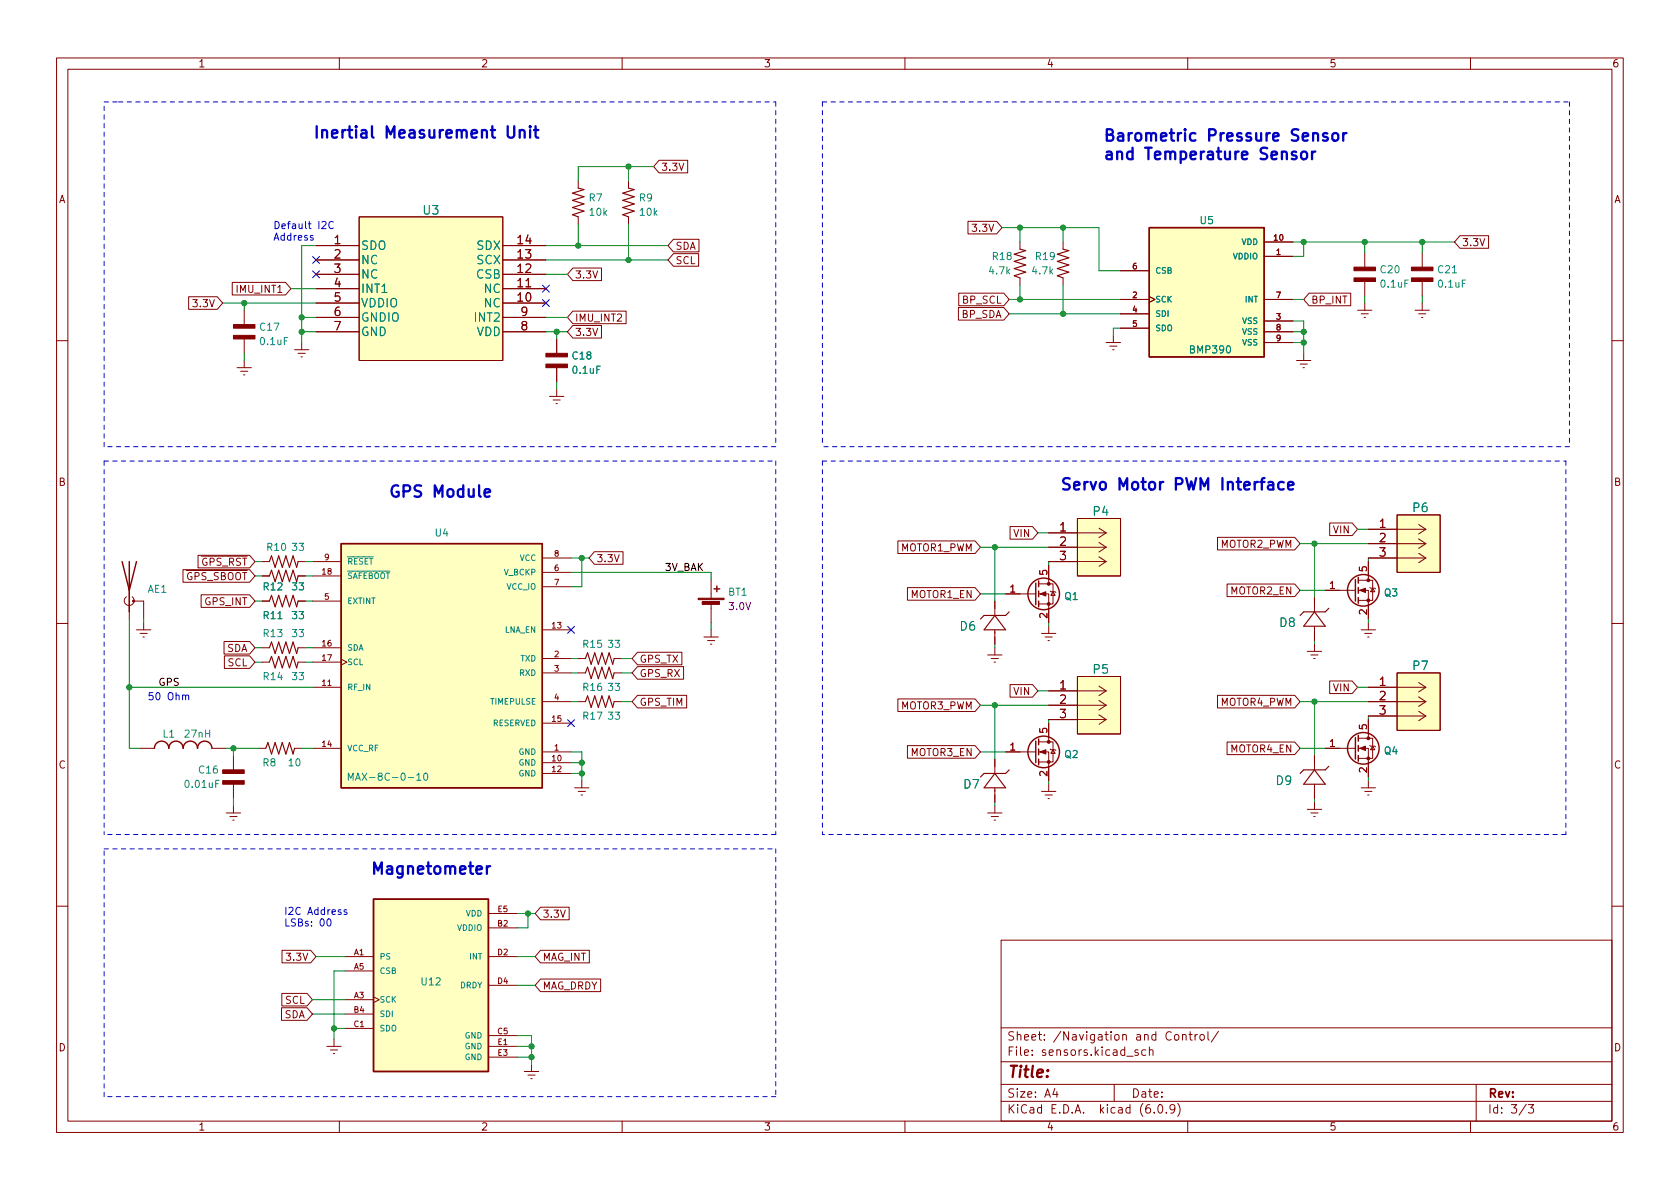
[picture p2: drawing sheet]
<svg xmlns="http://www.w3.org/2000/svg" width="297mm" height="210mm" viewBox="0 0 297 210" stroke-linecap="round" stroke-linejoin="round" font-family="sans-serif">
<g fill="none" stroke="#840000" stroke-width=".18">
<path d="M10 10.2h277v190.1h-277zM12 12.2h273v186.1h-273zM60 10.2v2M110 10.2v2M160 10.2v2M210 10.2v2M260 10.2v2M63.5 38.3h25.4v25.4h-25.4zM102.2 32v1.3M102.2 38.3v1.3M111.1 32v1.3M111.1 38.3v1.3"/>
<path d="M116.5 28.3h5.1v2.3h-5.1l-.9-1.1zM171.1 39.1h5.1l1 1.2-1 1.1h-5.1zM33.4 52.5h5l1 1.1-1 1.1h-5zM41.1 49.9h9.4l.9 1.1-.9 1.2h-9.4zM43.2 54.9v2.5M43.2 59.9v2.6M55.9 43.4h7.6M55.9 53.6h7.6M55.9 51h7.6M55.9 48.5h7.6M55.9 46h7.6M55.9 56.1h7.6"/>
<path d="M55.9 58.7h7.6M88.9 43.4h7.6M88.9 53.6h7.6M88.9 51h7.6M88.9 48.5h7.6M88.9 46h7.6M88.9 56.1h7.6M88.9 58.7h7.6M98.4 59.9v2.6M101.3 57.6h5v2.2h-5l-1-1.1zM101.3 55h9.4v2.2h-9.4l-1-1.1zM101.3 47.4h5v2.2h-5l-1-1.1z"/>
<path d="M119.1 44.9h4.4v2.2h-4.4l-1-1.1zM119.1 42.3h4.5v2.2h-4.5l-1-1.1zM169.5 54.4h8l.9 1.1-.9 1.1h-8zM169.5 51.8h8l.9 1.2-.9 1.1h-8zM180.3 42.8v1.3M180.3 49.1v1.3M188 42.8v1.3M188 49.1v1.3M196.8 59.3v1.3M198.1 53h5.1M198.1 55.5h5.1M198.1 58h5.1"/>
<path d="M198.1 47.9h5.1M203.2 52.4l1 .6-1 .5M223.5 58.7h5.1M223.5 45.3h5.1M223.5 42.8h5.1M223.5 53h5.1M223.5 56.8h5.1M231.5 51.8h7.3v2.3h-7.3l-1-1.1zM240 54.9h2.6M240.7 55.5h1.2M241.2 56.1h.2M241.3 44.7v2.5"/>
<path d="M241.3 49.8v2.5M241.3 53.6v1.3M250.2 54.9h2.5M250.8 55.5h1.3M251.3 56.1h.3M251.5 44.7v2.5M251.5 49.8v2.5M251.5 53.6v1.3M258.1 41.7h5.1v2.2h-5.1l-.9-1.1zM10 60.2h2M41.9 65h2.5M42.5 65.7h1.3"/>
<path d="M43.1 66.3h.2M43.2 63.7v1.3M52.1 61.8h2.5M52.7 62.5h1.3M53.2 63.1h.3M53.3 60.6v1.2M97.2 70.1h2.5M97.8 70.7h1.3M98.3 71.4h.3M98.4 65v2.6M98.4 68.8v1.3M195.6 60.6h2.5"/>
<path d="M196.2 61.2h1.3M196.7 61.8h.3M223.5 60.6h5.1M229.2 63.7h2.6M229.9 64.4h1.2M230.4 65h.2M230.5 62.5v1.2M285 60.2h2M35 98.2h9.1l1 1.1-1 1.1h-9.1zM46.4 99.3h1.2M52.7 99.3h1.3M55.2 99.3h5.1"/>
<path d="M95.9 98.7h5.1M105.1 97.6h5.1v2.2h-5.1l-1-1.1zM158.7 95.7h13.7l1 1.1-1 1.1h-13.7zM178.6 93.1h4l.9 1.1-.9 1.1h-4zM185.4 99.3h10.2M185.4 99.9v3.3M185.4 96.8h10.2M185.4 94.2h10.2M190.5 91.7h7.6v10.1h-7.6zM194.3 98.5l1.3 .8M194.3 95.9l1.3 .9M194.3 93.4l1.3 .8"/>
<path d="M195.6 99.3l-1.3 .8M195.6 96.8l-1.3 .8M195.6 94.2l-1.3 .9M215.3 95h13.6l1 1.1-1 1.1h-13.6zM235.1 92.5h4l.9 1.1-.9 1.1h-4zM241.9 99.3v3.3M241.9 98.7h10.2M241.9 96.1h10.2M241.9 93.6h10.2M247 91.1h7.6v10.1h-7.6zM250.8 97.8l1.3 .9M250.8 95.3l1.3 .8"/>
<path d="M250.8 92.8l1.3 .8M252.1 98.7l-1.3 .8M252.1 96.1l-1.3 .9M252.1 93.6l-1.3 .8M10 110.2h2M22.9 104.4v5.1M23.4 105.5a.85 .85 0 0 1 .1 1.3 .85 .85 0 0 1-1.3 0 .85 .85 0 0 1 .2-1.3M23.6 106.3h1.8v3.2M24.1 111.4h2.6M24.8 112h1.2M25.3 112.6h.2M25.4 110.1v1.3"/>
<path d="M32.4 100.7h11.7l1 1.1-1 1.2h-11.7zM35.6 105.2h8.5l1 1.1-1 1.1h-8.5zM39.6 113.4h4.5l1 1.1-1 1.2h-4.5zM39.7 116h4.4l1 1.1-1 1.1h-4.4zM46.4 114.5h1.2M46.4 101.8h1.2M46.4 106.3h1.2M46.4 117.1h1.2M52.7 114.5h1.3M52.7 101.8h1.3M52.7 106.3h1.3M52.7 117.1h1.3"/>
<path d="M55.2 114.5h5.1M55.2 101.8h5.1M55.2 106.3h5.1M55.2 117.1h5.1M60.3 116.6l1 .5-1 .5M95.9 111.4h5.1M95.9 119h5.1M95.9 116.5h5.1M95.9 101.2h5.1M95.9 103.8h5.1M102.2 119h1.3M102.2 116.5h1.3"/>
<path d="M108.6 119h1.3M108.6 116.5h1.3M112.7 115.3h7.9v2.3h-7.9l-.9-1.1zM112.7 117.9h8.2v2.2h-8.2l-.9-1.1zM124.5 112.6h2.5M125.1 113.3h1.3M125.6 113.9h.3M125.7 102.5v3.3M125.7 106.8v3.3M125.7 111.4v1.2M160.4 103.9h12l1 1.1-1 1.1h-12zM174.6 115.8h2.6"/>
<path d="M175.3 116.5h1.2M175.8 117.1h.2M175.9 106.3v2.5M175.9 111.4v2.5M175.9 114.5v1.3M177.8 105h5.3M183.6 105h1.8v5.1M183.6 103.2h2.6v3.6h-2.6M184.1 112h2.6M184.8 112.6h1.3M185.3 113.3h.2M185.4 110.7v1.3"/>
<path d="M185.7 104.5l.1 .1h.8l.1 .2M186.2 104.6l.4 .7h-.8zM190.5 119.6h7.6v10.2h-7.6zM217 103.3h11.9l1 1.1-1 1.1h-11.9zM231.1 115.2h2.6M231.8 115.8h1.2M232.3 116.5h.2M232.4 105.7v2.5M232.4 110.7v2.6M232.4 113.9v1.3M234.3 104.4h5.3M240.2 104.4h1.7v5.1"/>
<path d="M240.2 102.6h2.5v3.6h-2.5M240.7 111.4h2.5M241.3 112h1.3M241.8 112.6h.3M241.9 110.1v1.3M242.2 103.9l.1 .1h.8l.1 .1M242.7 104l.4 .6h-.8zM247 119h7.6v10.2h-7.6zM285 110.2h2M24.8 132.3h2.5M37.5 132.3h2.5M41.3 133.6v2.5"/>
<path d="M41.3 138.7v2.5M45.7 132.3h1.3M52.1 132.3h1.2M55.2 121.5h5.1M55.2 132.3h5.1M95.9 124.1h5.1M95.9 133h5.1M95.9 134.9h5.1M95.9 136.8h5.1M95.9 127.9h5.1M101.6 139.3h2.5M102.2 124.1h1.3"/>
<path d="M102.2 139.9h1.3M102.9 138v1.3M108.6 124.1h1.3M112.7 123h8.7v2.2h-8.7l-.9-1.1zM158.7 123.6h13.7l1 1.1-1 1.1h-13.7zM160.4 131.9h12l1 1.1-1 1.1h-12zM175.9 134.2v2.6M175.9 139.3v2.6M177.8 133h5.3M178.6 121.1h4l.9 1.1-.9 1.1h-4zM183.6 133h1.8v5M183.6 131.2h2.6v3.5h-2.6"/>
<path d="M184.1 139.9h2.6M185.4 127.2h10.2M185.4 124.7h10.2M185.4 122.2h10.2M185.4 127.9v3.3M185.4 138.7v1.2M185.7 132.5l.1 .1h.8l.1 .1M186.2 132.6l.4 .6h-.8zM194.3 126.4l1.3 .8M194.3 123.9l1.3 .8M194.3 121.3l1.3 .9M195.6 127.2l-1.3 .9"/>
<path d="M195.6 124.7l-1.3 .8M195.6 122.2l-1.3 .8M215.3 123h13.6l1 1.1-1 1.1h-13.6zM217 131.2h11.9l1 1.1-1 1.1h-11.9zM232.4 133.6v2.5M232.4 138.7v2.5M234.3 132.3h5.3M235.1 120.4h4l.9 1.1-.9 1.1h-4zM240.2 132.3h1.7v5.1M240.2 130.6h2.5v3.5h-2.5M240.7 139.3h2.5M241.3 139.9h1.3"/>
<path d="M241.9 127.2v3.4M241.9 138v1.3M241.9 126.6h10.2M241.9 124.1h10.2M241.9 121.5h10.2M242.2 131.8l.1 .1h.8l.1 .2M242.7 131.9l.4 .7h-.8zM250.8 125.8l1.3 .8M250.8 123.2l1.3 .9M250.8 120.7l1.3 .8M252.1 126.6l-1.3 .9M252.1 124.1l-1.3 .8"/>
<path d="M252.1 121.5l-1.3 .9M40 143.8h2.5M40.6 144.4h1.3M41.1 145h.3M41.3 142.5v1.3M102.7 140.6h.3M174.6 143.8h2.6M175.3 144.4h1.2M175.8 145h.2M175.9 142.5v1.3M184.8 140.6h1.3M185.3 141.2h.2"/>
<path d="M231.1 143.1h2.6M231.8 143.8h1.2M232.3 144.4h.2M232.4 141.9v1.2M241.8 140.6h.3M10 160.2h2M49.8 178.2h4.5l.9 1.1-.9 1.1h-4.5zM49.8 175.7h4.5l.9 1.1-.9 1.1h-4.5zM49.9 168h5l1 1.2-1 1.1h-5zM61 169.2h5M61 176.8h5M61 171.7h5"/>
<path d="M61 179.3h5M66 176.3l1.1 .5-1.1 .5M86.4 169.2h5M86.4 164.1h5M86.4 174.2h5M86.4 161.5h5M95.6 168h8.6v2.3h-8.6l-1-1.1zM95.6 160.4h5v2.2h-5l-1-1.1zM95.6 173.1h10.6v2.2h-10.6l-1-1.1zM177 166.3h108v32h-108zM285 160.2h2M57.8 185h2.5"/>
<path d="M58.4 185.7h1.3M58.9 186.3h.3M59.1 183.8v1.2M60 198.3v2M61 181.9h5M86.4 185h5M86.4 183.1h5M86.4 186.9h5M92.7 189.5h2.5M93.3 190.1h1.3M93.9 190.7h.2M94 188.2v1.3"/>
<path d="M110 198.3v2M160 198.3v2M177 194.8h108M177 191.8h108M177 187.8h108M177 181.8h108M186.5 192.5l-.4 1h1M186.9 193v1M197 191.8v3M199.2 186.8h1.2M201.2 185.7l-.3-.1-.3 .2 .1 .3 .5 .1v.4h-.6M202.6 185.7l-.5-.1-.2 .3v.4l.1 .3h.6"/>
<path d="M203.2 185.8l.2-.2 .4 .1 .1 .9M203.2 185.1v1.5M204.1 196.7v.1M204.9 195.4l.2-.1a.81 .81 0 0 1 .6 .7 .81 .81 0 0 1-.3 .8h-.2a.81 .81 0 0 1-.6-.6 .81 .81 0 0 1 .3-.8zM206.2 196.7v.1M207.7 196l-.3 .3h-.3l-.2-.3 .1-.6 .4-.1 .2 .2a.99 .99 0 0 1-.3 1.3h-.3M207.7 183.1l.2-.2 .5 .2v.5l-.1 .3h-.4l-.2-.1zM208.2 195.1a1.72 1.72 0 0 1 0 2.3M209.1 183.1l.2-.2 .3 .1 .1 .9M209.1 182.9v1M210 198.3v2M210.2 182.9h.6"/>
<path d="M210.4 182.4v1.3l.4 .2M211.3 182.9v1M211.7 182.9l-.3 .1-.1 .2M212.3 183l.3-.1 .3 .3v.4l-.3 .3h-.3l-.2-.3v-.4zM213.6 182.4v1.3l.2 .2M215.4 182.4l-1.3 1.9M260 198.3v2M261 191.8v6.5M269.9 195.3l-1.3 1.9M270.2 195.3h1l-.6 .6 .5 .1v.7l-.2 .1h-.5l-.2-.1"/>
</g>
<g fill="none" stroke="#840000" stroke-width=".2">
<path d="M102.2 33.3l1.1 .2-2.1 .7 2.1 .6-2.1 .6 2.1 .7-2.1 .6 2.1 .6-2.1 .7 1 .3M111.1 33.3l1 .2-2 .7 2 .6-2 .6 2 .7-2 .6 2 .6-2 .7 1 .3M180.3 44.1l1.1 .2-2.1 .7 2.1 .6-2.1 .6 2.1 .7-2.1 .6 2.1 .6-2.1 .7 1 .3M188 44.1l1 .2-2.1 .7 2.1 .6-2.1 .6 2.1 .7-2.1 .6 2.1 .6-2.1 .7 1.1 .3M47.6 99.3l.4-1 .6 2 .7-2 .6 2 .6-2 .7 2 .6-2 .7 2 .2-1M47.6 114.5l.4-1 .6 2.1 .7-2.1 .6 2.1 .6-2.1 .7 2.1 .6-2.1 .7 2.1 .2-1.1M47.6 106.3l.4-1 .6 2 .7-2 .6 2 .6-2 .7 2 .6-2 .7 2 .2-1M47.6 101.8l.4-1 .6 2.1 .7-2.1 .6 2.1 .6-2.1 .7 2.1 .6-2.1 .7 2.1 .2-1.1M47.6 117.1l.4-1 .6 2 .7-2 .6 2 .6-2 .7 2 .6-2 .7 2 .2-1M103.5 119l.4-1 .6 2 .7-2 .6 2 .6-2 .7 2 .6-2 .6 2 .3-1M103.5 116.5l.4-1.1 .6 2.1 .7-2.1 .6 2.1 .6-2.1 .7 2.1 .6-2.1 .6 2.1 .3-1M175.9 108.8l1.9 2.6h-3.8z"/>
<path d="M178.4 108.2l-.6 .6h-3.8l-.6 .7M232.4 108.2l1.9 2.5h-3.8zM234.9 107.6l-.6 .6h-3.8l-.6 .6M47 132.3l.4-1 .6 2 .6-2 .7 2 .6-2 .6 2 .7-2 .6 2 .3-1M103.5 124.1l.4-1 .6 2 .7-2 .6 2 .6-2 .7 2 .6-2 .6 2 .3-1M175.9 136.8l1.9 2.5h-3.8zM178.4 136.1l-.6 .7h-3.8l-.6 .6M232.4 136.1l1.9 2.6h-3.8zM234.9 135.5l-.6 .6h-3.8l-.6 .7"/>
</g>
<g fill="none" stroke="#840000" stroke-width=".25">
<path d="M203.2 40.3h20.3v22.8h-20.3zM21.6 99.3l1.3 5.1 1.2-5.1M22.9 99.3v8.9M60.3 96.1h35.6v43.2h-35.6zM126.2 104.1h1.1M126.7 103.6v1M183.1 103.1v3.8M183.6 102.7v1.1M183.6 104.5v1M183.6 106.3v1M239.6 102.5v3.8M240.2 102.1v1"/>
<path d="M240.2 103.9v1M240.2 105.7v1M27.3 132.3a1.27 1.27 0 0 1 1.3-1.2 1.27 1.27 0 0 1 1.2 1.2 1.27 1.27 0 0 1 1.3-1.2 1.27 1.27 0 0 1 1.3 1.2 1.27 1.27 0 0 1 1.3-1.2 1.27 1.27 0 0 1 1.2 1.2 1.27 1.27 0 0 1 1.3-1.2 1.27 1.27 0 0 1 1.3 1.2M183.1 131.1v3.8M183.6 130.7v1M183.6 132.5v1M183.6 134.2v1M239.6 130.4v3.8M240.2 130v1.1M240.2 131.8v1M240.2 133.6v1M66 159h20.4v30.5h-20.4z"/>
<circle cx="184.5" cy="105" r="2.79"/>
<circle cx="241" cy="104.4" r="2.79"/>
<circle cx="184.5" cy="133" r="2.79"/>
<circle cx="241" cy="132.3" r="2.79"/>
</g>
<g fill="#840000" stroke="#840000" stroke-width=".18">
<path d="M240.4 104.4l1-.4v.8z"/>
<path d="M39.4 138h3.8v.7h-3.8z"/>
<path d="M39.4 136.1h3.8v.7h-3.8z"/>
<path d="M41.3 59.3h3.8v.6h-3.8z"/>
<path d="M41.3 57.4h3.8v.6h-3.8z"/>
<path d="M96.5 64.4h3.8v.6h-3.8z"/>
<path d="M96.5 62.5h3.8v.6h-3.8z"/>
<path d="M123.4 105.8h4.6v.2h-4.6z"/>
<path d="M124.2 106.4h3v.5h-3z"/>
<path d="M183.9 133l1-.4v.7z"/>
<path d="M183.9 105l1-.4v.8z"/>
<path d="M249.6 49.1h3.8v.7h-3.8z"/>
<path d="M249.6 47.2h3.8v.7h-3.8z"/>
<path d="M239.4 49.1h3.8v.7h-3.8z"/>
<path d="M239.4 47.2h3.8v.7h-3.8z"/>
<path d="M240.4 132.3l1-.4v.8z"/>
<circle cx="241.9" cy="106.2" r=".25"/>
<circle cx="241.9" cy="102.6" r=".25"/>
<circle cx="185.4" cy="134.7" r=".25"/>
<circle cx="185.4" cy="131.2" r=".25"/>
<circle cx="185.4" cy="106.8" r=".25"/>
<circle cx="185.4" cy="103.2" r=".25"/>
<circle cx="23.6" cy="106.3" r=".18"/>
<circle cx="241.9" cy="134.1" r=".25"/>
<circle cx="241.9" cy="130.6" r=".25"/>
</g>
<g fill="#ffffc2" stroke="#ffffc2" stroke-width=".18">
<path d="M247 119h7.6v10.2h-7.6z"/>
<path d="M247 91.1h7.6v10.1h-7.6z"/>
<path d="M63.5 38.3h25.4v25.4h-25.4z"/>
<path d="M60.3 96.1h35.6v43.2h-35.6z"/>
<path d="M190.5 119.6h7.6v10.2h-7.6z"/>
<path d="M190.5 91.7h7.6v10.1h-7.6z"/>
<path d="M203.2 40.3h20.3v22.8h-20.3z"/>
<path d="M66 159h20.4v30.5h-20.4z"/>
</g>
<path d="M61.6 138v-1.3l.4 .9 .4-.9v1.3M75 136.8l.2-.1a.68 .68 0 0 1 .4 .6 .68 .68 0 0 1-.4 .7l-.2-.1-.1-.4z" fill="none" stroke="#008484" stroke-width=".18"/>
<g fill="none" stroke="#0000c2" stroke-width=".41">
<path d="M89.8 22.3v1.7l.3 .3h.4l.4-.3v-1.7M91.9 23.2a.5 .5 0 0 1 .9 .1v1M91.9 23v1.3M93.7 22.3l-.1 .1 .1 .1 .1-.1-.1-.1v.2M93.7 23v1.3M94.4 23h.8M94.7 22.3v1.8l.1 .2h.4M229.2 26.9l-.5-.1-.3 .3 .1 .3 .7 .2 .1 .2-.1 .3-.2 .1-.6-.1M230.2 26.9a.55 .55 0 0 1 .9 .3v.6a.55 .55 0 0 1-.5 .4 .55 .55 0 0 1-.6-.4v-.6zM232 26.8v1.4M232.6 26.8a.52 .52 0 0 0-.6 .4M234.7 23.6l-.5-.1-.3 .3 .1 .3 .7 .2 .1 .2-.1 .3-.2 .1-.6-.1"/>
<path d="M235.7 23.7a.55 .55 0 0 1 .5-.2 .55 .55 0 0 1 .4 .4v.6a.55 .55 0 0 1-.5 .4 .55 .55 0 0 1-.5-.4zM237.5 23.5v1.4M238.1 23.5a.52 .52 0 0 0-.6 .4M85.7 87.2l.9-.2v-.4l-.6-.1-.3 .3 .1 1h.2h.6M224.3 85.3l.2-.1 .5 .1 .1 1.3M225.1 85.7l-.6 .1a.4 .4 0 0 0-.3 .4 .4 .4 0 0 0 .3 .4l.6-.1M227 85.3l-.6-.1-.4 .4v.6l.2 .3 .2 .1 .6-.1M227.7 85.9l1-.2-.1-.4-.6-.1-.3 .3 .1 1 .2 .1 .6-.1M86.1 153.2v1.3M86.7 153.2a.52 .52 0 0 0-.6 .4"/>
</g>
<path d="M58.9 39.3a.6 .6 0 0 0-.8 .4 .6 .6 0 0 0 .6 .7l.2-.1M55.4 41.7l-.4-.1-.1 .2v.2l.5 .1v.3h-.5M32.8 123.1l.2-.2 .3 .1 .1 .8M58 162.5h.1a.68 .68 0 0 1 .4 .6 .68 .68 0 0 1-.4 .7 .84 .84 0 0 1-.1-1.3zM61.3 160.9h-.3l-.2 .1 .1 .2 .4 .1v.4h-.5" fill="none" stroke="#0000c2" stroke-width=".18"/>
<g fill="none" stroke="#0000c2" stroke-width=".18" stroke-dasharray=".8 .8">
<path d="M18.4 18h2.6M21 18h116.2M137.2 18v61M145.4 18h132.1M145.4 18v61M277.5 18v61M18.4 79v-61M137.2 79h-118.8M277.5 79h-132.1M18.4 81.5v66.1M18.4 81.5h118.8M137.2 81.5v66.1"/>
<path d="M145.4 81.5v66.1M145.4 81.5h131.5M276.9 81.5v66.1M18.4 150.1h118.8M137.2 150.1v43.8M137.2 147.6h-118.8M276.9 147.6h-131.5M18.4 193.9v-43.8M137.2 193.9h-118.8"/>
</g>
<g fill="none" stroke="#008400" stroke-width=".18">
<path d="M102.2 39.6v3.8M111.1 29.5v2.5M111.1 39.6v6.4M115.6 29.5h-13.4v2.5M39.4 53.6h16.5M43.2 53.6v1.3M51.4 51h4.5M53.3 56.1h2.6M53.3 58.7h2.6M55.9 43.4h-2.6v17.2M96.5 56.1h3.8M96.5 58.7h3.8"/>
<path d="M96.5 48.5h3.8M96.5 43.4h21.6M96.5 46h21.6M98.4 58.7v1.2M177.2 40.3h17.1v7.6h3.8M178.4 53h19.7M178.4 55.5h19.7M180.3 40.3v2.5M180.3 50.4v2.6M188 40.3v2.5M188 50.4v5.1M198.1 58h-1.3v1.3"/>
<path d="M228.6 56.8h1.9v5.7M228.6 42.8h28.6M228.6 53h1.9M228.6 58.7h1.9M230.5 42.8v2.5h-1.9M241.3 42.8v1.9M241.3 52.3v1.3M251.5 42.8v1.9M251.5 52.3v1.3M43.2 62.5v1.2M98.4 67.6v1.2M228.6 60.6h1.9"/>
<path d="M45.1 99.3h1.3M54 99.3h1.2M101 98.7h3.1M102.9 98.7v5.1h-1.9M173.4 96.8h12M175.9 96.8v9.5M183.5 94.2h1.9M185.4 99.3v.6M229.9 96.1h12M232.4 96.1v9.6M240 93.6h1.9M241.9 98.7v.6"/>
<path d="M22.9 109.5v22.8h1.9M25.4 109.5v.6M45.1 106.3h1.3M45.1 101.8h1.3M45.1 117.1h1.3M45.1 114.5h1.3M54 106.3h1.2M54 101.8h1.2M54 117.1h1.2M54 114.5h1.2M101 116.5h1.2M101 119h1.2"/>
<path d="M101 101.2h24.7v1.3M109.9 116.5h1.9M109.9 119h1.9M125.7 110.1v1.3M173.4 105h4.4M175.9 113.9v.6M185.4 110.1v.6M229.9 104.4h4.4M232.4 113.3v.6M241.9 109.5v.6M22.9 121.5h32.3M40 132.3h5.7"/>
<path d="M41.3 132.3v1.3M53.3 132.3h1.9M101 133h1.9v5M101 124.1h1.2M101 134.9h1.9M101 136.8h1.9M109.9 124.1h1.9M173.4 124.7h12M173.4 133h4.4M175.9 124.7v9.5M183.5 122.2h1.9M185.4 127.2v.7"/>
<path d="M185.4 138v.7M229.9 124.1h12M229.9 132.3h4.4M232.4 124.1v9.5M240 121.5h1.9M241.9 126.6v.6M241.9 137.4v.6M41.3 141.2v1.3M175.9 141.9v.6M232.4 141.2v.7M55.2 179.3h5.8M55.2 176.8h5.8"/>
<path d="M55.9 169.2h5.1M61 171.7h-1.9v12.1M91.4 161.5h3.2M91.4 169.2h3.2M91.4 174.2h3.2M93.3 161.5v2.6h-1.9M59.1 181.9h1.9M91.4 183.1h2.6v5.1M91.4 186.9h2.6M91.4 185h2.6"/>
</g>
<path d="M55.3 45.4l1.2 1.2M55.3 47.9l1.2 1.2M56.5 45.4l-1.2 1.2M56.5 47.9l-1.2 1.2M95.9 53l1.2 1.2M95.9 50.4l1.2 1.3M97.1 53l-1.2 1.2M97.1 50.4l-1.2 1.3M100.4 110.8l1.2 1.2M101.6 110.8l-1.2 1.2M100.4 127.3l1.2 1.2M101.6 127.3l-1.2 1.2" fill="none" stroke="#000084" stroke-width=".18"/>
<g fill="#008400" stroke="#008400" stroke-width=".18">
<circle cx="94" cy="186.9" r=".46"/>
<circle cx="94" cy="185" r=".46"/>
<circle cx="93.3" cy="161.5" r=".46"/>
<circle cx="59.1" cy="181.9" r=".46"/>
<circle cx="102.9" cy="98.7" r=".46"/>
<circle cx="43.2" cy="53.6" r=".46"/>
<circle cx="53.3" cy="58.7" r=".46"/>
<circle cx="102.9" cy="134.9" r=".46"/>
<circle cx="102.9" cy="136.8" r=".46"/>
<circle cx="98.4" cy="58.7" r=".46"/>
<circle cx="102.2" cy="43.4" r=".46"/>
<circle cx="53.3" cy="56.1" r=".46"/>
<circle cx="22.9" cy="121.5" r=".46"/>
<circle cx="41.3" cy="132.3" r=".46"/>
<circle cx="111.1" cy="29.5" r=".46"/>
<circle cx="188" cy="40.3" r=".46"/>
<circle cx="180.3" cy="40.3" r=".46"/>
<circle cx="188" cy="55.5" r=".46"/>
<circle cx="111.1" cy="46" r=".46"/>
<circle cx="180.3" cy="53" r=".46"/>
<circle cx="232.4" cy="124.1" r=".46"/>
<circle cx="175.9" cy="96.8" r=".46"/>
<circle cx="175.9" cy="124.7" r=".46"/>
<circle cx="230.5" cy="60.6" r=".46"/>
<circle cx="230.5" cy="58.7" r=".46"/>
<circle cx="241.3" cy="42.8" r=".46"/>
<circle cx="251.5" cy="42.8" r=".46"/>
<circle cx="230.5" cy="42.8" r=".46"/>
<circle cx="232.4" cy="96.1" r=".46"/>
</g>
<g font-size="2.8" fill="#0000c2">
<text x="55.2" y="24.4">Inertial Measurement Unit</text>
<text x="194.9" y="25">Barometric Pressure Sensor</text>
<text x="194.9" y="28.3">and Temperature Sensor</text>
<text x="68.6" y="87.9">GPS Module</text>
<text x="187.3" y="86.7">Servo Motor PWM Interface</text>
<text x="65.4" y="154.6">Magnetometer</text>
</g>
<text font-size="2.8" fill="#840000" x="178" y="190.6">Title:</text>
<g font-size="2.1" fill="#008484">
<text x="74.8" y="37.9">U3</text>
<text x="63.8" y="44.2">SDO</text>
<text x="63.8" y="46.7">NC</text>
<text x="84.4" y="46.7">SCX</text>
<text x="84.4" y="44.2">SDX</text>
<text x="63.8" y="49.3">NC</text>
<text x="63.8" y="51.8">INT1</text>
<text x="84.2" y="49.3">CSB</text>
<text x="85.6" y="51.8">NC</text>
<text x="63.8" y="54.3">VDDIO</text>
<text x="63.8" y="56.9">GNDIO</text>
<text x="63.8" y="59.4">GND</text>
<text x="84.1" y="56.9">INT2</text>
<text x="84.2" y="59.4">VDD</text>
<text x="85.6" y="54.3">NC</text>
<text x="193.3" y="91.2">P4</text>
<text x="249.8" y="90.5">P6</text>
<text x="169.8" y="111.5">D6</text>
<text x="226.3" y="110.9">D8</text>
<text x="193.3" y="119.1">P5</text>
<text x="249.8" y="118.5">P7</text>
<text x="170.4" y="139.4">D7</text>
<text x="225.7" y="138.8">D9</text>
</g>
<g font-size="2.1" fill="#840000">
<text x="59.1" y="43.2">1</text>
<text x="59.1" y="45.7">2</text>
<text x="91.5" y="45.7">13</text>
<text x="91.5" y="43.2">14</text>
<text x="59.1" y="48.3">3</text>
<text x="59.1" y="50.8">4</text>
<text x="59.1" y="53.3">5</text>
<text x="91.5" y="53.3">10</text>
<text x="91.5" y="50.8">11</text>
<text x="91.5" y="48.3">12</text>
<text x="59.1" y="55.9">6</text>
<text x="59.1" y="58.4">7</text>
<text x="92.1" y="58.4">8</text>
<text x="92.1" y="55.9">9</text>
<text x="187.4" y="94">1</text>
<text x="243.9" y="93.3">1</text>
<text x="243.9" y="95.9">2</text>
<text x="187.4" y="96.5">2</text>
<text x="187.4" y="99.1">3</text>
<text x="243.9" y="98.4">3</text>
<text x="187.4" y="121.9">1</text>
<text x="187.4" y="124.5">2</text>
<text x="243.9" y="121.3">1</text>
<text x="243.9" y="123.8">2</text>
<text x="187.4" y="127">3</text>
<text x="243.9" y="126.4">3</text>
<text x="178" y="184">Sheet: /Navigation and Control/</text>
<text x="178" y="186.7">File: sensors.kicad_sch</text>
<text x="178" y="196.9">KiCad E.D.A. kicad (6.0.9)</text>
<text x="178" y="194.1">Size: A4</text>
<text x="200" y="194.1">Date:</text>
<text x="263" y="194.1">Rev:</text>
<text x="263" y="196.9">Id: 3/3</text>
</g>
<g font-size="1.8" fill="#840000">
<text x="35" y="11.9">1</text>
<text x="85" y="11.9">2</text>
<text x="135" y="11.9">3</text>
<text x="185" y="11.9">4</text>
<text x="235" y="11.9">5</text>
<text x="285" y="11.9">6</text>
<text x="10.3" y="35.9">A</text>
<text x="116.8" y="30.2">3.3V</text>
<text x="285.3" y="35.9">A</text>
<text x="172.3" y="41">3.3V</text>
<text x="119.4" y="46.7">SCL</text>
<text x="119.4" y="44.2">SDA</text>
<text x="258.4" y="43.5">3.3V</text>
<text x="42.1" y="51.8">IMU_INT1</text>
<text x="101.6" y="49.2">3.3V</text>
<text x="170.2" y="53.7">BP_SCL</text>
<text x="231.8" y="53.7">BP_INT</text>
<text x="34.5" y="54.3">3.3V</text>
<text x="101.6" y="59.4">3.3V</text>
<text x="101.6" y="56.9">IMU_INT2</text>
<text x="170" y="56.2">BP_SDA</text>
<text x="10.3" y="85.9">B</text>
<text x="285.3" y="85.9">B</text>
<text x="179.3" y="95">VIN</text>
<text x="235.8" y="94.3">VIN</text>
<text x="34.2" y="100">~{GPS_RST}</text>
<text x="105.4" y="99.4">3.3V</text>
<text x="159.2" y="97.5">MOTOR1_PWM</text>
<text x="185.2" y="101.7" transform="rotate(-90 185.2 101.7)">5</text>
<text x="215.7" y="96.9">MOTOR2_PWM</text>
<text x="241.7" y="101.1" transform="rotate(-90 241.7 101.1)">5</text>
<text x="31.4" y="102.6">~{GPS_SBOOT}</text>
<text x="36.2" y="107">GPS_INT</text>
<text x="161.1" y="105.7">MOTOR1_EN</text>
<text x="178.6" y="104.8">1</text>
<text x="217.6" y="105.1">MOTOR2_EN</text>
<text x="235.1" y="104.1">1</text>
<text x="185.2" y="109.3" transform="rotate(-90 185.2 109.3)">2</text>
<text x="241.7" y="108.7" transform="rotate(-90 241.7 108.7)">2</text>
<text x="40.1" y="115.3">SDA</text>
<text x="40.3" y="117.8">SCL</text>
<text x="113" y="117.2">GPS_TX</text>
<text x="113" y="119.7">GPS_RX</text>
<text x="113" y="124.8">GPS_TIM</text>
<text x="159.2" y="125.4">MOTOR3_PWM</text>
<text x="179.3" y="122.9">VIN</text>
<text x="215.7" y="124.8">MOTOR4_PWM</text>
<text x="235.8" y="122.3">VIN</text>
<text x="185.2" y="129.6" transform="rotate(-90 185.2 129.6)">5</text>
<text x="241.7" y="129" transform="rotate(-90 241.7 129)">5</text>
<text x="10.3" y="135.9">C</text>
<text x="161.1" y="133.7">MOTOR3_EN</text>
<text x="178.6" y="132.7">1</text>
<text x="185.2" y="137.3" transform="rotate(-90 185.2 137.3)">2</text>
<text x="217.6" y="133.1">MOTOR4_EN</text>
<text x="235.1" y="132.1">1</text>
<text x="241.7" y="136.6" transform="rotate(-90 241.7 136.6)">2</text>
<text x="285.3" y="135.9">C</text>
<text x="95.9" y="162.3">3.3V</text>
<text x="51" y="169.9">3.3V</text>
<text x="95.9" y="169.9">MAG_INT</text>
<text x="50.4" y="177.5">SCL</text>
<text x="95.9" y="175">MAG_DRDY</text>
<text x="10.3" y="185.9">D</text>
<text x="50.2" y="180">SDA</text>
<text x="285.3" y="185.9">D</text>
<text x="35" y="199.9">1</text>
<text x="85" y="199.9">2</text>
<text x="135" y="199.9">3</text>
<text x="185" y="199.9">4</text>
<text x="235" y="199.9">5</text>
<text x="285" y="199.9">6</text>
</g>
<g font-size="1.8" fill="#008484">
<text x="104.2" y="35.6">R7</text>
<text x="113.1" y="35.6">R9</text>
<text x="104.3" y="38.1">10k</text>
<text x="113.2" y="38.1">10k</text>
<text x="212.2" y="39.6">U5</text>
<text x="175.6" y="46">R18</text>
<text x="183.2" y="46">R19</text>
<text x="175" y="48.5">4.7k</text>
<text x="182.6" y="48.5">4.7k</text>
<text x="244.1" y="48.3">C20</text>
<text x="244.2" y="50.8">0.1uF</text>
<text x="254.3" y="48.3">C21</text>
<text x="254.4" y="50.8">0.1uF</text>
<text x="46" y="58.5">C17</text>
<text x="46.1" y="61">0.1uF</text>
<text x="101.3" y="63.5">C18</text>
<text x="210.6" y="62.5">BMP390</text>
<text x="101.4" y="66.1">0.1uF</text>
<text x="77" y="94.9">U4</text>
<text x="47.3" y="97.4">R10</text>
<text x="51.7" y="97.4">33</text>
<text x="26.1" y="104.8">AE1</text>
<text x="46.6" y="104.4">R12</text>
<text x="51.7" y="104.4">33</text>
<text x="128.8" y="105.3">BT1</text>
<text x="188.3" y="106.1">Q1</text>
<text x="244.8" y="105.5">Q3</text>
<text x="46.6" y="112.6">R13</text>
<text x="46.6" y="109.5">R11</text>
<text x="51.7" y="112.6">33</text>
<text x="51.7" y="109.5">33</text>
<text x="103.2" y="114.5">R15</text>
<text x="107.6" y="114.5">33</text>
<text x="46.6" y="120.3">R14</text>
<text x="51.7" y="120.3">33</text>
<text x="103.2" y="122.2">R16</text>
<text x="107.6" y="122.2">33</text>
<text x="28.8" y="130.4">L1</text>
<text x="32.8" y="130.4">27nH</text>
<text x="103.2" y="127.2">R17</text>
<text x="107.6" y="127.2">33</text>
<text x="35.2" y="136.8">C16</text>
<text x="46.5" y="135.5">R8</text>
<text x="51.1" y="135.5">10</text>
<text x="188.3" y="134">Q2</text>
<text x="244.8" y="133.4">Q4</text>
<text x="32.9" y="139.3">0.01uF</text>
<text x="63.1" y="138">MAX-8C-0-10</text>
<text x="74.6" y="174.2">U12</text>
</g>
<g font-size="1.8" fill="#0000c2">
<text x="48.3" y="40.5">Default I2C</text>
<text x="48.3" y="42.5">Address</text>
<text x="26" y="123.8">50 Ohm</text>
<text x="50.2" y="161.8">I2C Address</text>
<text x="50.2" y="163.8">LSBs: 00</text>
</g>
<g font-size="1.8">
<text x="117.5" y="101">3V_BAK</text>
<text x="27.9" y="121.3">GPS</text>
</g>
<text font-size="1.8" fill="#840084" x="129" y="107.9">3.0V</text>
<g font-size="1.4" fill="#840000">
<text x="200.3" y="47.6">6</text>
<text x="225.3" y="42.5">10</text>
<text x="225.7" y="45.1">1</text>
<text x="200.3" y="52.7">2</text>
<text x="225.7" y="52.7">7</text>
<text x="200.3" y="55.2">4</text>
<text x="200.3" y="57.8">5</text>
<text x="225.7" y="56.5">3</text>
<text x="225.7" y="58.4">8</text>
<text x="225.7" y="60.3">9</text>
<text x="57" y="101.6">18</text>
<text x="57.4" y="99.1">9</text>
<text x="98" y="101">6</text>
<text x="98" y="98.4">8</text>
<text x="57.4" y="106">5</text>
<text x="98" y="103.5">7</text>
<text x="97.6" y="111.1">13</text>
<text x="57" y="114.3">16</text>
<text x="57" y="116.8">17</text>
<text x="98" y="116.2">2</text>
<text x="98" y="118.7">3</text>
<text x="57" y="121.3">11</text>
<text x="98" y="123.8">4</text>
<text x="97.6" y="127.6">15</text>
<text x="57" y="132.1">14</text>
<text x="97.6" y="134.6">10</text>
<text x="97.6" y="136.5">12</text>
<text x="98" y="132.7">1</text>
<text x="88" y="161.3">E5</text>
<text x="88" y="163.8">B2</text>
<text x="62.6" y="168.9">A1</text>
<text x="62.6" y="171.4">A5</text>
<text x="88" y="168.9">D2</text>
<text x="88" y="174">D4</text>
<text x="62.6" y="176.5">A3</text>
<text x="62.6" y="179.1">B4</text>
<text x="62.6" y="181.6">C1</text>
<text x="88" y="182.9">C5</text>
<text x="88" y="184.8">E1</text>
<text x="88" y="186.7">E3</text>
</g>
<g font-size="1.4" fill="#008484">
<text x="218" y="45.8">VDDIO</text>
<text x="219.5" y="43.3">VDD</text>
<text x="204.2" y="53.5">SCK</text>
<text x="204.2" y="48.4">CSB</text>
<text x="220.2" y="53.5">INT</text>
<text x="204.2" y="56">SDI</text>
<text x="204.2" y="58.5">SDO</text>
<text x="219.7" y="57.3">VSS</text>
<text x="219.7" y="59.2">VSS</text>
<text x="219.7" y="61.1">VSS</text>
<text x="61.3" y="99.8">~{RESET}</text>
<text x="89.1" y="101.7">V_BCKP</text>
<text x="91.9" y="99.2">VCC</text>
<text x="61.3" y="102.4">~{SAFEBOOT}</text>
<text x="61.3" y="106.8">EXTINT</text>
<text x="89.6" y="104.3">VCC_IO</text>
<text x="89.2" y="111.9">LNA_EN</text>
<text x="61.3" y="115.1">SDA</text>
<text x="61.3" y="117.6">SCL</text>
<text x="91.9" y="119.5">RXD</text>
<text x="92" y="117">TXD</text>
<text x="61.3" y="122">RF_IN</text>
<text x="86.8" y="124.6">TIMEPULSE</text>
<text x="87.1" y="128.4">RESERVED</text>
<text x="61.3" y="132.8">VCC_RF</text>
<text x="91.7" y="133.5">GND</text>
<text x="91.7" y="135.4">GND</text>
<text x="91.7" y="137.3">GND</text>
<text x="80.9" y="164.6">VDDIO</text>
<text x="82.4" y="162">VDD</text>
<text x="67.1" y="169.7">PS</text>
<text x="67.1" y="172.2">CSB</text>
<text x="83.1" y="169.7">INT</text>
<text x="67.1" y="177.3">SCK</text>
<text x="67.1" y="179.8">SDI</text>
<text x="81.3" y="174.7">DRDY</text>
<text x="67.1" y="182.4">SDO</text>
<text x="82.2" y="183.6">GND</text>
<text x="82.2" y="185.5">GND</text>
<text x="82.2" y="187.4">GND</text>
</g>
</svg>
